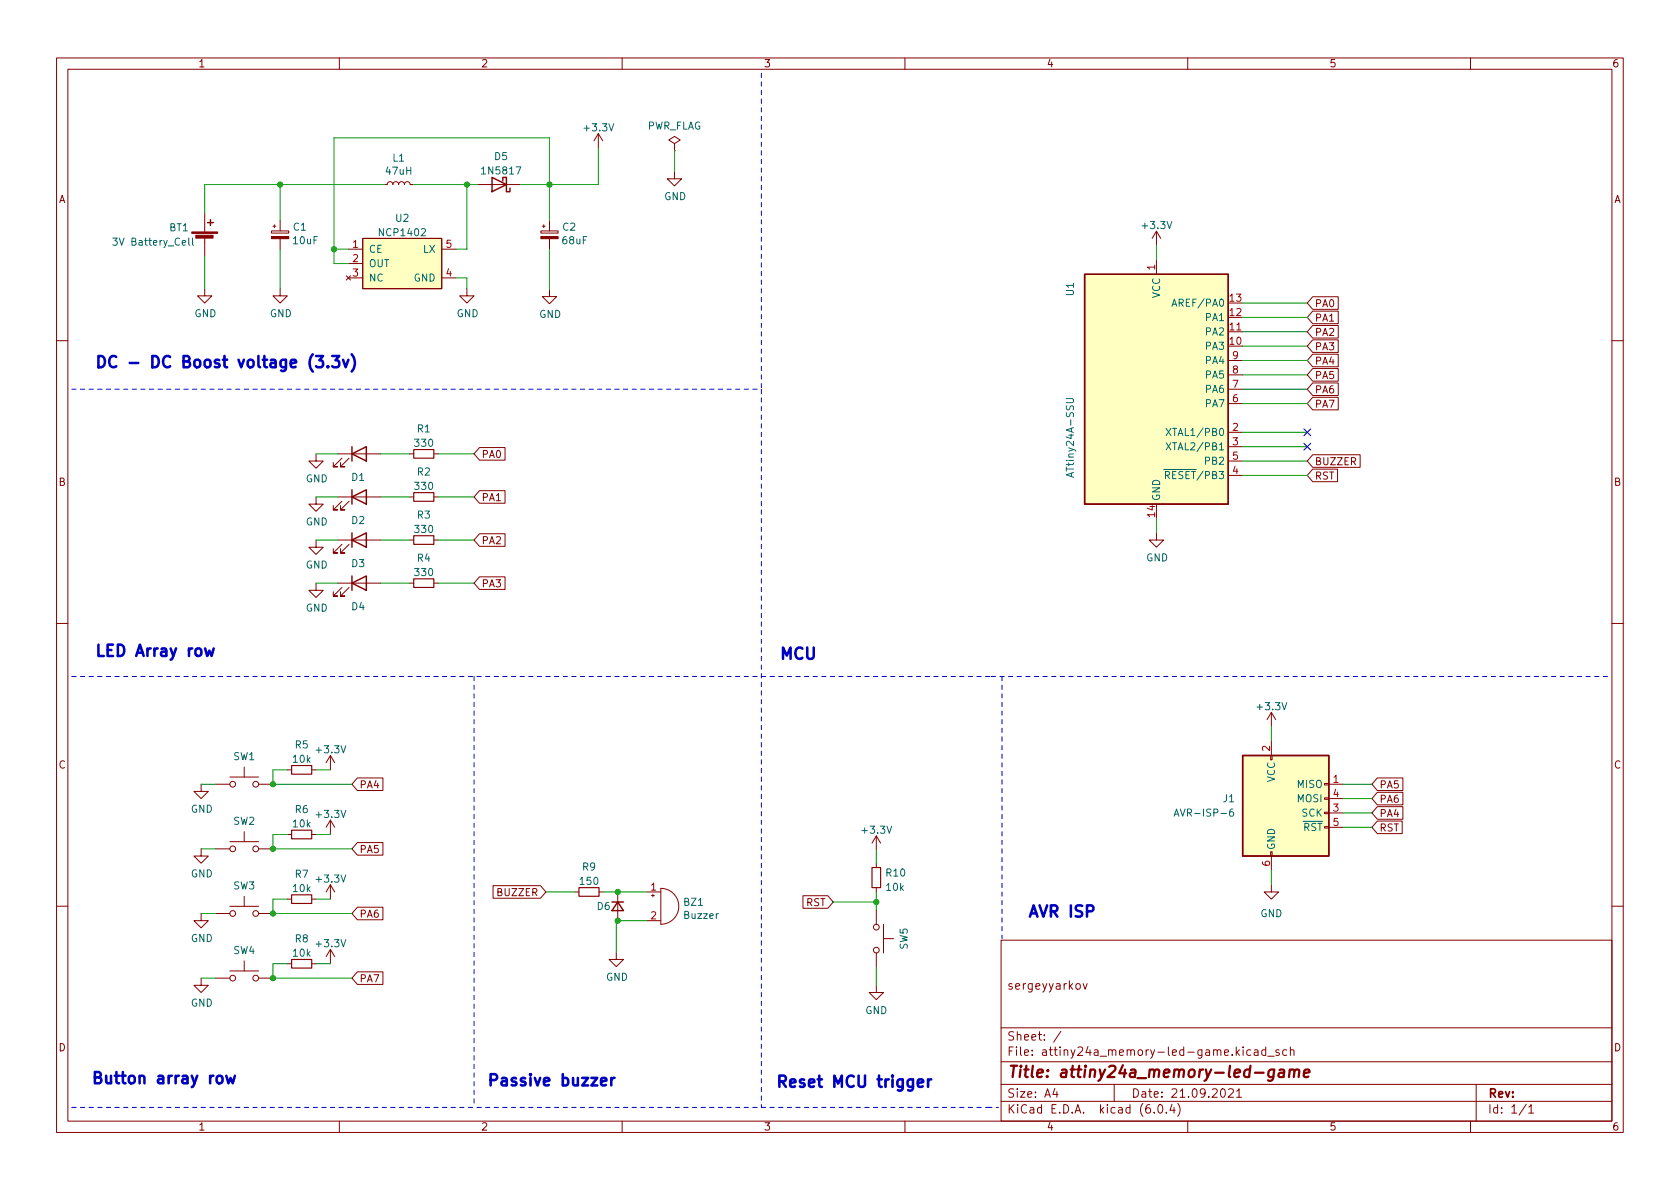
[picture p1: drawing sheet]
<svg xmlns="http://www.w3.org/2000/svg" width="297mm" height="210mm" viewBox="0 0 297 210" stroke-linecap="round" stroke-linejoin="round" font-family="sans-serif">
<g fill="none" stroke="#840000" stroke-width=".18">
<path d="M10 10.2h277v190.1h-277zM12 12.2h273v186.1h-273zM60 10.2v2M110 10.2v2M160 10.2v2M210 10.2v2M260 10.2v2M36.2 37.7v3.3M48.3 40h.5M48.5 39.7v.6M49.5 39v1.8M67.9 32.6h.6l.1-.3 .4-.2 .3 .2 .2 .3 .1-.3 .3-.2 .4 .1 .2 .4 .2-.4 .4-.1 .3 .2 .1 .3 .1-.3 .4-.2 .4 .2 .1 .3h.5"/>
<path d="M84.5 32.6h7.6M95.9 40h.5M96.1 39.7v.6M97.2 39v1.8M105.8 23.6l-.8 1.3M105.8 23.6v2.6M105.8 23.6l.8 1.3M119.3 30.3v1.3h1.2l-1.2 1.3-1.3-1.3h1.3M119.3 25.4l1-.6-1-.7-1.1 .7 1.1 .6v1.3M119.3 26.7h.1M36.2 51v1.3h1.3l-1.3 1.3-1.3-1.3h1.3M36.2 42v3.3"/>
<path d="M48 40.8h3.1v.4h-3.1zM49.5 51v1.3h1.3l-1.3 1.3-1.2-1.3h1.2M49.5 42.2v1.9M61.2 48.8l.8 .7M61.6 44.1h2.5M61.6 46.6h2.5M61.6 49.1h2.5M62 48.8l-.8 .7M64.1 42.2h14v8.8h-14zM78.1 44.1h2.5M78.1 49.1h2.5M82.5 51v1.3h1.3l-1.3 1.3-1.2-1.3h1.2"/>
<path d="M95.6 40.8h3.1v.4h-3.1zM97.2 51.2v1.2h1.2l-1.2 1.3-1.3-1.3h1.3M97.2 42.2v1.9M204.5 40.9v2.5M204.5 46v2.5M204.5 40.9l-.8 1.3M204.5 40.9l.7 1.3M217.2 58.7h2.5M232.1 57.6h4.5v2.2h-4.5l-1-1.1zM232.1 52.5h4.5v2.2h-4.5l-1-1.1zM232.1 55h4.5v2.2h-4.5l-1-1.1zM10 60.2h2"/>
<path d="M84.8 79.1h4.5v2.3h-4.5l-1-1.1zM217.2 76.4h2.5M217.2 79h2.5M217.2 71.4h2.5M217.2 68.8h2.5M217.2 66.3h2.5M217.2 63.7h2.5M232.1 62.6h4.5v2.3h-4.5l-1-1.2zM232.1 60.1h4.5v2.2h-4.5l-1-1.1zM232.1 65.2h4.5v2.2h-4.5l-1-1.1zM232.1 70.3h4.5v2.2h-4.5l-1-1.1zM232.1 67.7h4.5v2.2h-4.5l-1-1.1z"/>
<path d="M285 60.2h2M55.9 80.3v1.2h1.2l-1.2 1.3-1.3-1.3h1.3M55.9 87.9v1.2h1.2l-1.2 1.3-1.3-1.3h1.3M55.9 95.5v1.3h1.2l-1.2 1.2-1.3-1.2h1.3M59.7 95.5h7.6M59.7 87.9h7.6M59.7 80.3h7.6M60.5 96.3l-1.6 1.5h.8h-.8v-.8M60.5 88.6l-1.6 1.6h.8h-.8v-.8M60.5 81l-1.6 1.5h.8h-.8v-.7M61.7 96.3l-1.5 1.5h.8h-.8v-.8M61.7 88.6l-1.5 1.6h.8h-.8v-.8"/>
<path d="M61.7 81l-1.5 1.5h.8h-.8v-.7M72.4 95.5h.8M72.4 87.9h.8M72.4 80.3h.8M76.7 95.5h.8M76.7 87.9h.8M76.7 80.3h.8M84.8 94.4h4.5v2.2h-4.5l-1-1.1zM84.8 86.8h4.5v2.2h-4.5l-1-1.1zM204.5 94.2v1.3h1.2l-1.2 1.3-1.3-1.3h1.3M217.2 84.1h2.5M217.2 81.5h2.5"/>
<path d="M232.1 83h4.4v2.2h-4.4l-1-1.1zM232.1 80.4h8.4v2.2h-8.4l-1-1.1zM10 110.2h2M55.9 103.1v1.3h1.2l-1.2 1.3-1.3-1.3h1.3M59.7 103.1h7.6M60.5 103.9l-1.6 1.5h.8h-.8v-.8M61.7 103.9l-1.5 1.5h.8h-.8v-.8M72.4 103.1h.8M76.7 103.1h.8M84.8 102h4.5v2.2h-4.5l-1-1.1zM285 110.2h2M35.6 138.7v1.2h1.2l-1.2 1.3-1.3-1.3h1.3"/>
<path d="M38.1 138.7h2.5M40.6 137.4h5.1M43.2 135.6v1.8M45.7 138.7h2.6M50.8 136.1h.8M55.1 136.1h.8M58.4 133.6v2.5M58.4 133.6l-.7 1.3M58.4 133.6l.8 1.3M63.2 137.6h4.5v2.2h-4.5l-1-1.1zM224.7 133.6h.2v.8h-.2zM224.8 126l-.8 1.2"/>
<path d="M224.8 126v2.5M224.8 131.1v2.5M224.8 126l.8 1.2M234.2 138.6h.7v.2h-.7zM234.9 138.7h2.6M243.5 137.6h4.5v2.2h-4.5l-.9-1.1zM35.6 150.1v1.3h1.2l-1.2 1.2-1.3-1.2h1.3M38.1 150.1h2.5M40.6 148.8h5.1M43.2 147.1v1.7M43.2 158.5v1.8M45.7 150.1h2.6"/>
<path d="M50.8 147.6h.8M50.8 159h.8M55.1 147.6h.8M55.1 159h.8M58.4 156.5l-.7 1.2M58.4 145v2.6M58.4 156.5v2.5M58.4 156.5l.8 1.2M58.4 145l-.7 1.3M58.4 145l.8 1.3M63.2 149h4.5v2.2h-4.5l-1-1.1zM87.2 156.6h8.4l.9 1.1-.9 1.1h-8.4z"/>
<path d="M101.6 157.7h.8M105.9 157.7h.8M109.2 157.7v5.1M114.3 157.7h2.5M115.2 158.4h.5M115.4 158.1v.5M116.8 157.1a3.2 3.2 0 0 1 3.2 3.2 3.2 3.2 0 0 1-3.2 3.1zM142 158.4h4.4l.9 1.1-.9 1.1h-4.4zM154.9 147.8l-.7 1.3M154.9 147.8v2.6M154.9 152.6v.8M154.9 157v.7"/>
<path d="M154.9 147.8l.8 1.3M224.7 150.6h.2v.8h-.2zM224.8 156.5v1.2h1.3l-1.3 1.3-1.3-1.3h1.3M224.8 151.4v2.5M234.2 143.6h.7v.3h-.7zM234.2 141.1h.7v.2h-.7zM234.9 143.8h2.6M234.9 141.2h2.6M234.9 146.3h2.6M243.5 142.6h4.5v2.3h-4.5l-.9-1.1zM243.5 140.1h4.5v2.2h-4.5l-.9-1.1zM243.5 145.2h4.4v2.2h-4.4l-.9-1.1z"/>
<path d="M10 160.2h2M35.6 173v1.2h1.2l-1.2 1.3-1.3-1.3h1.3M35.6 161.5v1.3h1.2l-1.2 1.3-1.3-1.3h1.3M38.1 161.5h2.5M38.1 173h2.5M40.6 160.3h5.1M40.6 171.7h5.1M43.2 169.9v1.8M45.7 161.5h2.6M45.7 173h2.6M50.8 170.4h.8M55.1 170.4h.8"/>
<path d="M58.4 167.9v2.5M58.4 167.9l-.7 1.3M58.4 167.9l.8 1.3M63.2 160.4h4.5v2.2h-4.5l-1-1.1zM63.2 171.9h4.5v2.2h-4.5l-1-1.1zM109 168.4v1.3h1.2l-1.2 1.2-1.3-1.2h1.3M114.3 162.8h2.5M154.9 174.2v1.3h1.3l-1.3 1.3-1.2-1.3h1.2M154.9 160.9v2.5M154.9 168.5v2.6M156.2 166h1.8M156.2 163.4v5.1"/>
<path d="M177 166.3h108v32h-108zM191.5 173.9l.4 1 .3-1M285 160.2h2M60 198.3v2M110 198.3v2M160 198.3v2M177 194.8h108M177 191.8h108M177 187.8h108M177 181.8h108M186.5 192.5l-.4 1h1M186.9 193v1"/>
<path d="M187.6 182.4l-1.3 1.9M197 191.8v3M204.1 196.7v.1M204.9 195.4l.2-.1a.81 .81 0 0 1 .6 .7 .81 .81 0 0 1-.3 .8h-.2a.81 .81 0 0 1-.6-.6 .81 .81 0 0 1 .3-.8zM206.2 196.7v.1M207.2 195.3l-.3 1h.9M207.6 195.8v1M208.2 195.1a1.72 1.72 0 0 1 0 2.3M210 198.3v2M216 192.6l.1-.1a.81 .81 0 0 1 .6 .7 .81 .81 0 0 1-.3 .8h-.1a.81 .81 0 0 1-.6-.6 .81 .81 0 0 1 .3-.8zM217.2 192.7l.6-.2 .2 .2 .1 .3-1 1h1M218.6 193l.5-.5v1.5"/>
<path d="M218.6 194h.9M219.8 185.1v.2M219.8 185.6v1M221.1 185.7l-.4-.1-.3 .3v.4l.2 .3h.5M221.8 185.7h.6v.9M222.4 186l-.5 .1a.29 .29 0 0 0-.2 .2 .29 .29 0 0 0 .2 .3h.5M223.8 185.7l-.4-.1-.3 .3v.4l.1 .3h.6M223.8 185.1v1.5M224.1 186.8h1.2M226.1 185.7l-.3-.1-.2 .2v.3l.5 .1v.4h-.5M227.5 185.7l-.4-.1-.3 .3v.4l.1 .3h.6M228.1 185.8l.3-.2 .3 .1 .1 .9"/>
<path d="M228.1 185.1v1.5M260 198.3v2M261 191.8v6.5M269.9 195.3l-1.3 1.9M270.3 195.8l.4-.5v1.5M270.3 196.8h.9"/>
<circle cx="41.1" cy="138.7" r=".51"/>
<circle cx="45.2" cy="138.7" r=".51"/>
<circle cx="41.1" cy="150.1" r=".51"/>
<circle cx="45.2" cy="150.1" r=".51"/>
<circle cx="41.1" cy="161.5" r=".51"/>
<circle cx="41.1" cy="173" r=".51"/>
<circle cx="45.2" cy="161.5" r=".51"/>
<circle cx="45.2" cy="173" r=".51"/>
<circle cx="154.9" cy="164" r=".51"/>
<circle cx="154.9" cy="168" r=".51"/>
</g>
<path d="M225.3 189.2a.66 .66 0 0 0-1 .3l-.1 .6 .2 .3 .2 .1 .5-.1M225.3 189.1l-.2 1.6a.6 .6 0 0 1-.9 .3M226.2 189.2l.2-.1 .6 .1-.1 1.3M227 189.6l-.6 .1a.4 .4 0 0 0-.4 .3 .4 .4 0 0 0 .3 .5l.7-.1M228 189.3a.49 .49 0 0 1 .9 .1l-.1 1.1M228.1 189.1l-.2 1.4M228.9 189.4a.5 .5 0 0 1 .8-.2l-.1 1.3M230.5 189.8l1-.2v-.4l-.2-.1-.6 .1-.2 1 .3 .3 .5-.1" fill="none" stroke="#840000" stroke-width=".4"/>
<path d="M73.2 79.5h3.5v1.5h-3.5zM73.2 87.1h3.5v1.5h-3.5zM73.2 94.7h3.5v1.6h-3.5zM73.2 102.4h3.5v1.5h-3.5zM51.6 135.4h3.5v1.5h-3.5zM51.6 146.8h3.5v1.5h-3.5zM51.6 158.2h3.5v1.6h-3.5zM102.4 157h3.5v1.5h-3.5zM154.2 153.4h1.5v3.6h-1.5zM51.6 169.7h3.5v1.5h-3.5z" fill="none" stroke="#840000" stroke-width=".2"/>
<g fill="none" stroke="#840000" stroke-width=".25">
<path d="M36.7 39.4h1M37.2 38.9v1M87 31.4l2.5 1.2-2.5 1.3zM88.9 32v-.6h.6v2.5h.7v-.6M191.8 48.5h25.4v40.6h-25.4zM62.2 79v2.5M62.2 95.5l2.6-1.3v2.6zM62.2 87.9l2.6-1.3v2.5zM62.2 80.3l2.6-1.3v2.5zM62.2 86.6v2.5M62.2 94.2v2.6M62.2 103.1l2.6-1.3v2.6z"/>
<path d="M62.2 101.8v2.6M219.7 133.6h15.2v17.8h-15.2zM108.2 159.5h2M109.2 159.5l1 1.5h-2z"/>
</g>
<g fill="#840000" stroke="#840000" stroke-width=".18">
<path d="M33.9 41h4.6v.3h-4.6z"/>
<path d="M34.6 41.6h3.1v.5h-3.1z"/>
<path d="M48 41.8h3.1v.4h-3.1z"/>
<path d="M95.6 41.8h3.1v.4h-3.1z"/>
</g>
<path d="M19.9 42.1h.8l-.4 .5 .4 .1v.5l-.2 .2-.6-.2M33.4 42.1v1.1l.2 .2M34 42.1v1.1l.2 .2M207.2 54.2l.4-1.3 .5 1.3M188.5 70.5h1.1l.2 .2-.1 .4-.1 .1h-1.1M206.2 75.8l.8 1.2M206.2 78.3l.8 1.3M207 75.8l-.8 1.2M207 78.3l-.8 1.3M207.6 144.3l.4-1.2 .4 1.2M207.7 144h.6M218 143.1h-.4a.86 .86 0 0 0 0 1.2l.5-.1v-.4l-.2-.3h-.3l-.2 .3" fill="none" stroke="#006464" stroke-width=".18"/>
<g fill="#ffffc2" stroke="#ffffc2" stroke-width=".18">
<path d="M191.8 48.5h25.4v40.6h-25.4z"/>
<path d="M64.1 42.2h14v8.8h-14z"/>
<path d="M219.7 133.6h15.2v17.8h-15.2z"/>
</g>
<g fill="none" stroke="#0000c2" stroke-width=".45">
<path d="M55.3 62.7a2.29 2.29 0 0 0 0 3M55.9 62.9h1.2l-.6 .8a.54 .54 0 0 1 .6 .4v.5l-.2 .2-.7 .1-.3-.1M58 64.8h.1l-.1 .1-.1-.1h.1v.1M58.7 62.9h1.3l-.7 .8a.54 .54 0 0 1 .7 .4v.5l-.2 .2-.8 .1-.3-.1M60.6 63.6l.5 1.3 .5-1.3M62.2 62.7a2.29 2.29 0 0 1 0 3M36.3 114.7l.3 1.3 .4-1 .4 1 .4-1.3M38.5 190.3a.54 .54 0 0 1 .8 .3v.6a.54 .54 0 0 1-.5 .4 .54 .54 0 0 1-.5-.4v-.6zM40 190.2l.4 1.4 .4-1 .4 1 .3-1.4M106.3 191.3l.9-.2-.1-.4-.5-.1-.3 .3 .1 .9 .2 .1 .5-.1M108.1 190.6v1.3M108.7 190.6a.51 .51 0 0 0-.6 .4"/>
<path d="M162.3 191.5l.9-.2-.1-.3-.5-.1-.3 .3 .1 .9 .2 .1 .5-.1M164.1 190.9v1.3M164.7 190.9a.51 .51 0 0 0-.6 .3"/>
</g>
<path d="M134.6 12.9v55.9M12.7 68.8h121.9M134.6 68.8v127M12.7 119.6h121.9M83.8 119.6v76.2M134.6 119.6h40.7M175.3 119.6h109.2M177.2 119.6v46.4M12.7 195.8h121.9M134.6 195.8h38.1M172.7 195.8h2.6M174.6 195.8h1.9" fill="none" stroke="#0000c2" stroke-width=".18" stroke-dasharray=".8 .8"/>
<g fill="none" stroke="#009600" stroke-width=".18">
<path d="M49.5 32.6v6.4M67.9 32.6h-31.7v5.1M73 32.6h11.5M82.5 32.6v11.5h-1.9M97.2 39v-14.6h-38.1v22.2h2.5M105.8 26.2v6.4h-13.7M119.3 26.7v3.6M36.2 45.3v5.7M49.5 44.1v6.9M59.1 44.1h2.5M80.6 49.1h1.9v1.9M97.2 44.1v7.1"/>
<path d="M204.5 43.4v2.6M219.7 53.6h11.4M219.7 56.1h11.4M219.7 58.7h11.4M219.7 76.4h11.4M219.7 79h11.4M219.7 61.2h11.4M219.7 63.7h11.4M219.7 66.3h11.4M219.7 68.8h11.4M219.7 71.4h11.4M55.9 87.9h3.8"/>
<path d="M55.9 80.3h3.8M55.9 95.5h3.8M67.3 87.9h5.1M67.3 80.3h5.1M67.3 95.5h5.1M77.5 87.9h6.3M77.5 80.3h6.3M77.5 95.5h6.3M204.5 91.7v2.5M219.7 81.5h11.4M219.7 84.1h11.4M55.9 103.1h3.8"/>
<path d="M67.3 103.1h5.1M77.5 103.1h6.3M35.6 138.7h2.5M50.8 136.1h-2.5v2.6h13.9M55.9 136.1h2.5M224.8 128.5v2.6M237.5 138.7h5.1M35.6 150.1h2.5M50.8 147.6h-2.5v2.5h13.9M50.8 159h-2.5v2.5h13.9M55.9 159h2.5M55.9 147.6h2.5"/>
<path d="M96.5 157.7h5.1M106.7 157.7h7.6M147.3 159.5h7.6M154.9 150.4v2.2M154.9 157.7v3.2M224.8 153.9v2.6M237.5 146.3h5.1M237.5 141.2h5.1M237.5 143.8h5.1M35.6 173h2.5M35.6 161.5h2.5M50.8 170.4h-2.5v2.6h13.9"/>
<path d="M55.9 170.4h2.5M114.3 162.8h-5.3v5.6M154.9 171.1v3.1"/>
</g>
<path d="M230.5 78.4l1.2 1.2M230.5 75.8l1.2 1.3M231.7 78.4l-1.2 1.2M231.7 75.8l-1.2 1.3" fill="none" stroke="#000084" stroke-width=".18"/>
<g fill="#009600" stroke="#009600" stroke-width=".18">
<circle cx="48.3" cy="161.5" r=".46"/>
<circle cx="109.2" cy="162.8" r=".46"/>
<circle cx="109.2" cy="157.7" r=".46"/>
<circle cx="48.3" cy="138.7" r=".46"/>
<circle cx="154.9" cy="159.5" r=".46"/>
<circle cx="59.1" cy="44.1" r=".46"/>
<circle cx="82.5" cy="32.6" r=".46"/>
<circle cx="97.2" cy="32.6" r=".46"/>
<circle cx="49.5" cy="32.6" r=".46"/>
<circle cx="48.3" cy="173" r=".46"/>
<circle cx="48.3" cy="150.1" r=".46"/>
</g>
<g font-size="2.8" fill="#0000c2">
<text x="16.6" y="65">DC - DC Boost voltage (3.3v)</text>
<text x="16.6" y="116.1">LED Array row</text>
<text x="137.7" y="116.6">MCU</text>
<text x="181.6" y="162.2">AVR ISP</text>
<text x="16" y="191.7">Button array row</text>
<text x="86" y="192">Passive buzzer</text>
<text x="137" y="192.3">Reset MCU trigger</text>
</g>
<text font-size="2.8" fill="#840000" x="178" y="190.6">Title: attiny24a_memory-led-game</text>
<g font-size="2.1" fill="#840000">
<text x="178" y="175">sergeyyarkov</text>
<text x="178" y="184">Sheet: /</text>
<text x="178" y="186.7">File: attiny24a_memory-led-game.kicad_sch</text>
<text x="178" y="196.9">KiCad E.D.A. kicad (6.0.4)</text>
<text x="178" y="194.1">Size: A4</text>
<text x="200" y="194.1">Date: 21.09.2021</text>
<text x="263" y="194.1">Rev:</text>
<text x="263" y="196.9">Id: 1/1</text>
</g>
<g font-size="1.8" fill="#840000">
<text x="35" y="11.9">1</text>
<text x="85" y="11.9">2</text>
<text x="135" y="11.9">3</text>
<text x="185" y="11.9">4</text>
<text x="235" y="11.9">5</text>
<text x="285" y="11.9">6</text>
<text x="10.3" y="35.9">A</text>
<text x="285.3" y="35.9">A</text>
<text x="232.4" y="59.4">PA2</text>
<text x="232.4" y="54.3">PA0</text>
<text x="232.4" y="56.9">PA1</text>
<text x="232.4" y="64.5">PA4</text>
<text x="232.4" y="61.9">PA3</text>
<text x="232.4" y="67">PA5</text>
<text x="232.4" y="69.6">PA6</text>
<text x="232.4" y="72.1">PA7</text>
<text x="85.1" y="81">PA0</text>
<text x="232.4" y="82.3">BUZZER</text>
<text x="10.3" y="85.9">B</text>
<text x="85.1" y="88.6">PA1</text>
<text x="232.4" y="84.8">RST</text>
<text x="285.3" y="85.9">B</text>
<text x="85.1" y="96.2">PA2</text>
<text x="85.1" y="103.8">PA3</text>
<text x="10.3" y="135.9">C</text>
<text x="285.3" y="135.9">C</text>
<text x="63.5" y="139.4">PA4</text>
<text x="243.8" y="139.4">PA5</text>
<text x="243.8" y="141.9">PA6</text>
<text x="243.8" y="144.5">PA4</text>
<text x="243.8" y="147">RST</text>
<text x="63.5" y="150.8">PA5</text>
<text x="88.1" y="158.5">BUZZER</text>
<text x="142.5" y="160.2">RST</text>
<text x="63.5" y="162.3">PA6</text>
<text x="63.5" y="173.7">PA7</text>
<text x="10.3" y="185.9">D</text>
<text x="285.3" y="185.9">D</text>
<text x="35" y="199.9">1</text>
<text x="85" y="199.9">2</text>
<text x="135" y="199.9">3</text>
<text x="185" y="199.9">4</text>
<text x="235" y="199.9">5</text>
<text x="285" y="199.9">6</text>
</g>
<g font-size="1.8" fill="#006464">
<text x="103.5" y="23.2">+3.3V</text>
<text x="114.3" y="22.9">PWR_FLAG</text>
<text x="69.5" y="28.6">L1</text>
<text x="87.5" y="28.3">D5</text>
<text x="68.3" y="30.9">47uH</text>
<text x="85.5" y="30.8">1N5817</text>
<text x="117.4" y="35.4">GND</text>
<text x="30" y="40.9">BT1</text>
<text x="51.9" y="40.8">C1</text>
<text x="67.3" y="41.8">NCP1402</text>
<text x="70" y="39.2">U2</text>
<text x="99.5" y="40.8">C2</text>
<text x="202.1" y="40.5">+3.3V</text>
<text x="20.6" y="43.4">3V Battery_Cell</text>
<text x="51.9" y="43.2">10uF</text>
<text x="65.2" y="44.7">CE</text>
<text x="65.2" y="47.2">OUT</text>
<text x="74.8" y="44.7">LX</text>
<text x="99.5" y="43.2">68uF</text>
<text x="65.2" y="49.8">NC</text>
<text x="73.2" y="49.8">GND</text>
<text x="189.9" y="52.3" transform="rotate(-90 189.9 52.3)">U1</text>
<text x="205.1" y="52.8" transform="rotate(-90 205.1 52.8)">VCC</text>
<text x="34.4" y="56.1">GND</text>
<text x="47.7" y="56.1">GND</text>
<text x="80.7" y="56.1">GND</text>
<text x="95.3" y="56.2">GND</text>
<text x="207.9" y="54.2">AREF/PA0</text>
<text x="213.2" y="59.3">PA2</text>
<text x="213.2" y="56.8">PA1</text>
<text x="213.2" y="61.8">PA3</text>
<text x="213.2" y="64.4">PA4</text>
<text x="213.2" y="69.5">PA6</text>
<text x="213.2" y="66.9">PA5</text>
<text x="73.8" y="76.5">R1</text>
<text x="207.1" y="77.1">XTAL1/PB0</text>
<text x="213.2" y="72">PA7</text>
<text x="73.5" y="79">330</text>
<text x="189.9" y="83.8" transform="rotate(-90 189.9 83.8)">ATtiny24A-SSU</text>
<text x="207.1" y="79.6">XTAL2/PB1</text>
<text x="213.2" y="82.2">PB2</text>
<text x="54" y="85.3">GND</text>
<text x="62.2" y="85">D1</text>
<text x="73.5" y="86.6">330</text>
<text x="73.8" y="84.1">R2</text>
<text x="205.1" y="88.6" transform="rotate(-90 205.1 88.6)">GND</text>
<text x="205.5" y="84.7">~{RESET}/PB3</text>
<text x="54" y="92.9">GND</text>
<text x="62.2" y="92.7">D2</text>
<text x="73.5" y="94.2">330</text>
<text x="73.8" y="91.7">R3</text>
<text x="54" y="100.5">GND</text>
<text x="62.2" y="100.3">D3</text>
<text x="73.5" y="101.9">330</text>
<text x="73.8" y="99.3">R4</text>
<text x="202.6" y="99.3">GND</text>
<text x="62.2" y="107.9">D4</text>
<text x="54" y="108.1">GND</text>
<text x="222.5" y="125.6">+3.3V</text>
<text x="41.3" y="134.4">SW1</text>
<text x="51.9" y="134.9">10k</text>
<text x="52.2" y="132.3">R5</text>
<text x="56.1" y="133.2">+3.3V</text>
<text x="33.7" y="143.7">GND</text>
<text x="52.2" y="143.8">R6</text>
<text x="216.3" y="141.9">J1</text>
<text x="225.4" y="138.3" transform="rotate(-90 225.4 138.3)">VCC</text>
<text x="229.4" y="139.3">MISO</text>
<text x="229.4" y="141.9">MOSI</text>
<text x="41.3" y="145.8">SW2</text>
<text x="51.9" y="146.3">10k</text>
<text x="56.1" y="144.6">+3.3V</text>
<text x="152.6" y="147.4">+3.3V</text>
<text x="208.5" y="144.4">AVR-ISP-6</text>
<text x="229" y="146.9">~{RST}</text>
<text x="230.2" y="144.4">SCK</text>
<text x="33.7" y="155.1">GND</text>
<text x="52.2" y="155.2">R7</text>
<text x="103" y="153.9">R9</text>
<text x="156.7" y="155">R10</text>
<text x="225.4" y="150.4" transform="rotate(-90 225.4 150.4)">GND</text>
<text x="41.3" y="157.3">SW3</text>
<text x="51.9" y="157.7">10k</text>
<text x="56.1" y="156.1">+3.3V</text>
<text x="102.7" y="156.5">150</text>
<text x="105.6" y="160.9">D6</text>
<text x="121" y="160.2">BZ1</text>
<text x="156.8" y="157.5">10k</text>
<text x="33.7" y="166.6">GND</text>
<text x="52.2" y="166.6">R8</text>
<text x="56.1" y="167.5">+3.3V</text>
<text x="121.1" y="162.5">Buzzer</text>
<text x="160.5" y="167.9" transform="rotate(-90 160.5 167.9)">SW5</text>
<text x="222.8" y="162.2">GND</text>
<text x="41.3" y="168.7">SW4</text>
<text x="51.9" y="169.2">10k</text>
<text x="107.1" y="173.4">GND</text>
<text x="33.7" y="178">GND</text>
<text x="153" y="179.3">GND</text>
</g>
<g font-size="1.8" fill="#a90000">
<text x="62.4" y="43.8">1</text>
<text x="62.4" y="46.3">2</text>
<text x="78.9" y="43.8">5</text>
<text x="204.2" y="47.7" transform="rotate(-90 204.2 47.7)">1</text>
<text x="62.4" y="48.9">3</text>
<text x="78.9" y="48.9">4</text>
<text x="217.5" y="53.3">13</text>
<text x="217.5" y="58.4">11</text>
<text x="217.5" y="55.9">12</text>
<text x="217.5" y="61">10</text>
<text x="217.9" y="63.5">9</text>
<text x="217.9" y="71.1">6</text>
<text x="217.9" y="68.6">7</text>
<text x="217.9" y="66">8</text>
<text x="217.9" y="76.2">2</text>
<text x="217.9" y="78.7">3</text>
<text x="217.9" y="83.8">4</text>
<text x="217.9" y="81.3">5</text>
<text x="204.2" y="91.4" transform="rotate(-90 204.2 91.4)">14</text>
<text x="224.5" y="132.8" transform="rotate(-90 224.5 132.8)">2</text>
<text x="235.7" y="138.4">1</text>
<text x="235.7" y="143.5">3</text>
<text x="235.7" y="141">4</text>
<text x="235.7" y="146">5</text>
<text x="224.5" y="153.1" transform="rotate(-90 224.5 153.1)">6</text>
<text x="115.1" y="157.5">1</text>
<text x="115.1" y="162.6">2</text>
</g>
</svg>
